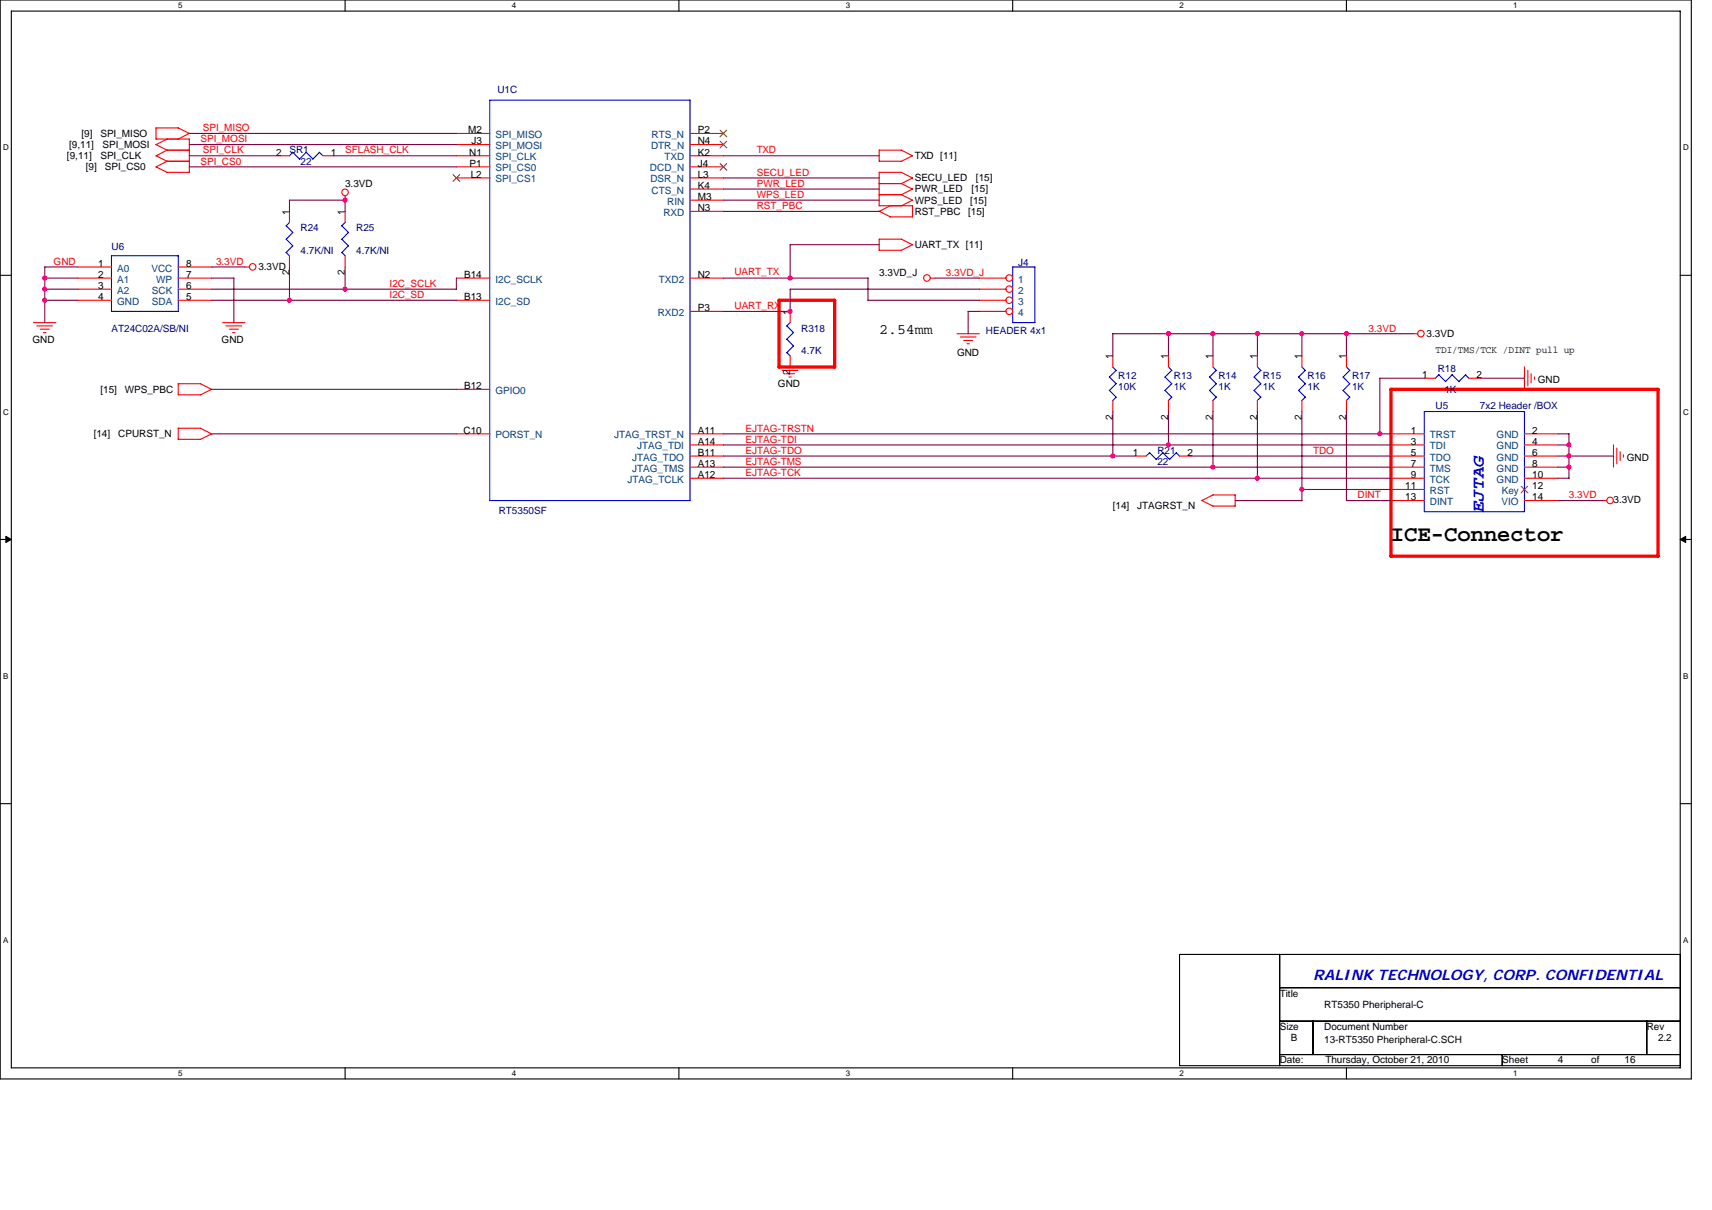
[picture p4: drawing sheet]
<svg xmlns="http://www.w3.org/2000/svg" width="297mm" height="210mm" viewBox="0 0 297 210" stroke-linecap="round" stroke-linejoin="round" font-family="sans-serif">
<path d="M0 0h293.5v187.2h-293.5zM2 1.9h289.5v183.4h-289.5z" fill="none" stroke="#000" stroke-width=".19"/>
<g fill="#fff">
<path d="M30.9 .2h.8v1.6h-.8z"/>
<path d="M30.9 185.5h.8v1.6h-.8z"/>
</g>
<path d="M59.9 0v1.9M59.9 185.3v1.9" fill="none" stroke="#000" stroke-width=".19"/>
<g fill="#fff">
<path d="M88.8 .2h.8v1.6h-.8z"/>
<path d="M88.8 185.5h.8v1.6h-.8z"/>
</g>
<path d="M117.8 0v1.9M117.8 185.3v1.9" fill="none" stroke="#000" stroke-width=".19"/>
<g fill="#fff">
<path d="M146.7 .2h.8v1.6h-.8z"/>
<path d="M146.7 185.5h.8v1.6h-.8z"/>
</g>
<path d="M175.7 0v1.9M175.7 185.3v1.9" fill="none" stroke="#000" stroke-width=".19"/>
<g fill="#fff">
<path d="M204.7 .2h.7v1.6h-.7z"/>
<path d="M204.7 185.5h.7v1.6h-.7z"/>
</g>
<path d="M233.6 0v1.9M233.6 185.3v1.9" fill="none" stroke="#000" stroke-width=".19"/>
<g fill="#fff">
<path d="M262.6 .2h.7v1.6h-.7z"/>
<path d="M262.6 185.5h.7v1.6h-.7z"/>
<path d="M.5 24.8h1v1.6h-1z"/>
<path d="M292 24.8h1v1.6h-1z"/>
<path d="M.5 70.7h1v1.5h-1z"/>
<path d="M292 70.7h1v1.5h-1z"/>
</g>
<path d="M0 47.8h2M291.5 47.8h2" fill="none" stroke="#000" stroke-width=".19"/>
<g fill="#fff">
<path d="M.5 116.5h.9v1.6h-.9z"/>
<path d="M292 116.5h.9v1.6h-.9z"/>
</g>
<path d="M0 93.6h2M291.5 93.6h2" fill="none" stroke="#000" stroke-width=".19"/>
<path d="M1 93.1l1 .5-1 .5zM291.5 93.6l1-.5v1z" fill="#000" stroke="#000" stroke-width=".17"/>
<g fill="#fff">
<path d="M.5 162.4h.9v1.5h-.9z"/>
<path d="M292 162.4h.9v1.5h-.9z"/>
</g>
<path d="M0 139.5h2M291.5 139.5h2M204.7 165.6h86.8v19.3h-86.8zM222 171.4h69.5M222 165.6v19.3M222 177.2h69.5M227.8 177.2v5.8M285.7 177.2v5.8M222 183h69.5M260.6 183v1.9" fill="none" stroke="#000" stroke-width=".19"/>
<path d="M135.2 52.1h9.6v11.6h-9.6zM241.3 67.6h46.4v28.9h-46.4z" fill="none" stroke="#f00" stroke-width=".57"/>
<g fill="none" stroke="#f00" stroke-width=".19">
<path d="M27.1 27l1.9 1M27.1 24.1h5.7v5.8M27.1 25.1l1.9 1M29 29.9h3.9M29 24.1l-2 1M30.9 22.2l1.9 1M30.9 22.2h-3.9l.1 2M32.9 26.1h-3.9l-2 1M32.9 28h-3.9l-2 1 2 .9M32.9 23.1l-2 1M48.3 27h1.9M50.2 36.7v1.9"/>
<path d="M56 27h2M59.9 34v.8M59.9 36.7v1.9M79.2 27h5.8M79.2 23.2h5.8M79.2 25.1h5.8M79.2 29h5.8M79.2 30.9h5.8M119.7 27h5.8M119.7 23.2h5.8M119.7 25.1h5.8M119.7 29h5.8"/>
<path d="M119.7 30.9h5.8M119.7 32.8h5.8M119.7 34.7h5.8M119.7 36.7h5.8M152.5 28h3.9M152.5 31.9h3.9l1.9 .9M152.5 35.7h5.8M152.5 33.8h3.9l1.9 1M152.5 26.1h3.9l1.9 1M152.5 29.9h3.9l1.9 1M152.5 26v2M152.5 29.9v5.8"/>
<path d="M154.5 35.7l-2 1M158.3 30.9l-1.9 1M158.3 34.7l-1.9 1M158.3 32.8l-1.9 1M158.3 35.7v1.9h-3.9l-1.9-.9M158.3 27l-1.9 1M5.8 56h3.9M6.4 56.6h2.7M7 57.1h1.5M7.5 57.7h.5M13.5 48.3h5.8M13.5 46.3h5.8"/>
<path d="M13.5 52.1h5.8M13.5 50.2h5.8M30.9 48.3h5.8M30.9 46.3h5.8M30.9 52.1h5.8M30.9 50.2h5.8M38.6 56h3.9M39.2 56.6h2.7M39.8 57.1h1.6M40.4 57.7h.4M42.5 46.3h.8M50.2 44.4v1.9"/>
<path d="M59.9 44.4v1.9M79.2 48.3h5.8M79.2 52.1h5.8M119.7 48.3h5.8M119.7 54h5.8M137.1 54v2M152.5 43.4h3.9M152.5 41.5v1.9M152.5 41.5h3.9l1.9 1M158.3 42.5l-1.9 1M161.4 48.3h.8M166 57.9h3.9"/>
<path d="M166.6 58.5h2.8M167.2 59.1h1.6M167.8 59.6h.4M169.9 48.3h4.6M169.9 52.1h4.6M169.9 54h4.6M169.9 50.2h4.6M245.2 57.9h.8M30.9 76.2h3.9M30.9 68.5h3.9M30.9 76.2v-1.9h3.9l1.9 1-1.9 1M30.9 68.5v-1.9h3.9l1.9 1-1.9 .9"/>
<path d="M79.2 67.6h5.8M79.2 75.3h5.8M119.7 79.1h5.8M119.7 75.3h5.8M119.7 77.2h5.8M135.1 63.7h3.9M135.7 64.3h2.7M136.3 64.9h1.6M136.9 65.4h.4M137.1 61.8v1.9M193.1 61.8v1.9M193.1 69.5v1.9"/>
<path d="M196.9 79.1h2M202.7 61.8v1.9M202.7 69.5v1.9M204.7 79.1h1.9M210.5 61.8v1.9M210.5 69.5v1.9M218.2 61.8v1.9M218.2 69.5v1.9M225.9 61.8v1.9M225.9 69.5v1.9M233.6 61.8v1.9M233.6 69.5v1.9"/>
<path d="M241.3 79.1h5.8M241.3 75.3h5.8M241.3 77.2h5.8M247.1 65.6h2M254.8 65.6h2M264.5 63.7v3.9M264.5 79.1h5.8M264.5 75.3h5.8M264.5 77.2h5.8M265.1 64.3v2.7M265.7 64.9v1.5M266.2 65.4v.4"/>
<path d="M279.9 77.2v3.9M280.5 77.8v2.7M281.1 78.4v1.5M281.7 78.9v.4M119.7 81.1h5.8M119.7 83h5.8M208.5 86.8l2 1M208.5 86.9l2-1h3.8v1.9h-3.9M241.3 86.9h5.8M241.3 81.1h5.8M241.3 83h5.8M241.3 84.9h5.8"/>
<path d="M264.5 84.9h.1M264.5 86.9h5.8M264.5 81.1h5.8M264.5 83h5.8M278 86.9h.8"/>
<circle cx="59.9" cy="33.4" r=".57"/>
<circle cx="43.8" cy="46.3" r=".57"/>
<circle cx="160.8" cy="48.2" r=".57"/>
<circle cx="175.1" cy="48.2" r=".57"/>
<circle cx="175.1" cy="50.2" r=".57"/>
<circle cx="175.1" cy="54" r=".57"/>
<circle cx="175.1" cy="52.1" r=".57"/>
<circle cx="246.5" cy="57.9" r=".57"/>
<circle cx="279.4" cy="86.8" r=".57"/>
</g>
<g fill="none" stroke="#00f" stroke-width=".19">
<path d="M85 17.4h34.7v69.5h-34.7zM49.7 39.2l1.1 1.2M50.2 27.1l.6-.7 1.2 1.2M50.2 38.6l-.6 .6M53.1 26.4l1.2 1.2M53.1 26.4l-1.2 1.2M55.4 26.4l.6 .6M55.4 26.4l-1.1 1.2M59.3 39.2l1.2 1.2M59.9 38.6l-.6 .6M19.3 44.4h11.6v9.6h-11.6zM49.7 41.5l1.1 1.2"/>
<path d="M49.7 43.8l.5 .6M50.8 40.3l-1.2 1.2M50.8 42.7l-1.2 1.1M59.3 43.8l.6 .6M60.4 40.3l-1.1 1.2 1.2 1.2M60.4 42.7l-1.1 1.1M136.5 58.9l1.2 1.1-1.2 1.2 .6 .6M137.1 56l-.6 .6 1.2 1.1-1.2 1.2M175.7 46.3h3.9v9.7h-3.9zM192.5 65.4l1.2 1.2M192.5 67.8l1.2 1.1M193.1 63.7l.6 .6"/>
<path d="M193.7 64.3l-1.2 1.1M193.7 66.6l-1.2 1.2M193.7 68.9l-.6 .6M199.5 78.5l-.6 .6M201.8 78.6l1.1 1.1M201.8 78.5l-1.2 1.2-1.2-1.1M202.1 65.4l1.2 1.2M202.1 67.8l1.2 1.1-.6 .6M202.7 63.7l.6 .6-1.2 1.1M203.3 66.6l-1.2 1.2M204.1 78.6l.6 .6M204.1 78.5l-1.2 1.2"/>
<path d="M209.9 65.4l1.1 1.2M209.9 67.8l1.1 1.1M210.5 63.7l.5 .6M211 64.3l-1.2 1.1M211 66.6l-1.2 1.2M211 68.9l-.6 .6M217.6 65.4l1.2 1.2M217.6 67.8l1.2 1.1M218.2 63.7l.6 .6M218.8 64.3l-1.2 1.1M218.8 66.6l-1.2 1.2M218.8 68.9l-.7 .6"/>
<path d="M225.3 65.4l1.2 1.2M225.3 67.8l1.2 1.1M225.9 63.7l.6 .6M226.5 64.3l-1.2 1.1M226.5 66.6l-1.2 1.2M226.5 68.9l-.6 .6M233 65.4l1.2 1.2M233 67.8l1.2 1.1-.6 .6M233.6 63.7l.6 .6-1.2 1.1M234.2 66.6l-1.2 1.2M247.1 71.4h17.4v17.4h-17.4zM249.6 65l1.2 1.2"/>
<path d="M249.7 65l-.6 .6M251.9 65l1.2 1.2M252 65l-1.2 1.2M254.3 65l.6 .7M254.3 65l-1.2 1.2"/>
</g>
<path d="M78.6 30.3l1.2 1.2M79.8 30.3l-1.2 1.2M124.9 22.6l1.2 1.1M124.9 24.5l1.2 1.2M124.9 28.4l1.2 1.1M126.1 22.6l-1.2 1.1M126.1 24.5l-1.2 1.2M126.1 28.4l-1.2 1.1M263.9 84.4l1.2 1.1M265.1 84.4l-1.2 1.1" fill="none" stroke="#804000" stroke-width=".17"/>
<g fill="none" stroke="#800040" stroke-width=".19">
<path d="M32.8 29h46.4M32.8 27h15.5M32.8 25.1h46.4M32.8 23.2h46.4M58 27h21.2M59.9 34.7v2M59.9 34.7h-9.7v2M125.5 27h27M125.5 32.8h27.1M125.5 34.7h27.1M125.5 36.7h27.1M125.5 30.9h27.1"/>
<path d="M7.8 48.3h5.8M7.8 50.2h5.8M7.8 52.1h5.8M13.6 46.3h-5.8v9.7M36.7 48.3h3.9M36.7 50.2h42.5M36.7 52.1h42.5M36.7 46.3h5.8M40.6 48.3v7.7M50.2 46.3v5.8M59.9 46.3v3.9M79.2 48.3v1.9"/>
<path d="M125.5 48.3h25.1v3.8M150.6 52.1h19.3M152.6 42.5h-15.5v5.8M162.2 48.3h7.7M169.9 50.2h-32.8v3.9l-11.6-.1M169.9 54h-1.9v3.9M202.7 57.9v3.9M210.5 57.9v3.9M218.2 57.9v3.9M225.9 57.9v3.9M233.6 57.9v3.9M245.2 57.9h-52.1v3.9"/>
<path d="M36.7 75.3h42.5M36.7 67.6h42.5M125.5 79.1h71.5M125.5 75.3h115.9M125.5 77.2h115.9M193.1 71.4v7.8M202.7 71.4v5.8M206.6 79.1h34.8M210.5 71.4v9.7M218.2 71.4v11.6M225.9 71.4v15.5h-11.6M233.6 71.4v15.5h7.8"/>
<path d="M247.1 65.6h-7.7v9.7M256.8 65.6h7.7M270.3 79.1h9.7M270.3 75.3h1.9v7.7M270.3 77.2h1.9M125.5 81.1h115.9M125.5 83h115.9M225.9 84.9h15.5M270.3 81.1h1.9M270.3 86.9h7.7M270.3 83h1.9"/>
</g>
<g fill="#f0f" stroke="#f0f" stroke-width=".19">
<circle cx="193.1" cy="79.1" r=".38"/>
<circle cx="225.9" cy="84.9" r=".38"/>
<circle cx="218.2" cy="57.9" r=".38"/>
<circle cx="272.2" cy="77.2" r=".38"/>
<circle cx="202.7" cy="77.2" r=".38"/>
<circle cx="210.4" cy="81.1" r=".38"/>
<circle cx="272.2" cy="81.1" r=".38"/>
<circle cx="272.2" cy="79.1" r=".38"/>
<circle cx="233.6" cy="57.9" r=".38"/>
<circle cx="210.4" cy="57.9" r=".38"/>
<circle cx="202.7" cy="57.9" r=".38"/>
<circle cx="225.9" cy="57.9" r=".38"/>
<circle cx="137.1" cy="48.2" r=".38"/>
<circle cx="239.4" cy="75.3" r=".38"/>
<circle cx="218.2" cy="83" r=".38"/>
<circle cx="137.1" cy="54" r=".38"/>
<circle cx="7.7" cy="50.2" r=".38"/>
<circle cx="7.7" cy="48.2" r=".38"/>
<circle cx="59.9" cy="34.7" r=".38"/>
<circle cx="7.7" cy="52.1" r=".38"/>
<circle cx="59.9" cy="50.2" r=".38"/>
<circle cx="50.2" cy="52.1" r=".38"/>
</g>
<text font-size="3.9" x="241.3" y="93.9">ICE-Connector</text>
<text font-size="3.1" fill="#00f" x="257.5" y="88.8" transform="rotate(-90 257.5 88.8)">EJTAG</text>
<text font-size="2.5" x="152.5" y="58">2.54mm</text>
<text font-size="2.5" fill="#00f" x="227.8" y="170.1">RALINK TECHNOLOGY, CORP. CONFIDENTIAL</text>
<g font-size="1.7" fill="#000080">
<text x="86.3" y="16.2">U1C</text>
<text x="50.2" y="26.6">SR1</text>
<text x="52.2" y="28.6">22</text>
<text x="52.2" y="40.2">R24</text>
<text x="61.8" y="40.2">R25</text>
<text x="19.3" y="43.4">U6</text>
<text x="52.2" y="44">4.7K/NI</text>
<text x="61.8" y="44">4.7K/NI</text>
<text x="176.7" y="46.1">J4</text>
<text x="19.3" y="57.5">AT24C02A/SB/NI</text>
<text x="139" y="57.5">R318</text>
<text x="171.1" y="57.9">HEADER 4x1</text>
<text x="139" y="61.4">4.7K</text>
<text x="194" y="65.8">R12</text>
<text x="203.7" y="65.8">R13</text>
<text x="211.4" y="65.8">R14</text>
<text x="219.1" y="65.8">R15</text>
<text x="226.9" y="65.8">R16</text>
<text x="234.6" y="65.8">R17</text>
<text x="249.4" y="64.5">R18</text>
<text x="194" y="67.8">10K</text>
<text x="203.7" y="67.8">1K</text>
<text x="211.4" y="67.8">1K</text>
<text x="219.1" y="67.8">1K</text>
<text x="226.9" y="67.8">1K</text>
<text x="234.6" y="67.8">1K</text>
<text x="249.1" y="71">U5</text>
<text x="250.6" y="68.1">1K</text>
<text x="256.8" y="71">7x2 Header /BOX</text>
<text x="200.8" y="78.8">R21</text>
<text x="200.8" y="80.7">22</text>
<text x="86.5" y="89.2">RT5350SF</text>
</g>
<g font-size="1.7">
<text x="14.1" y="23.7">[9]</text>
<text x="17.4" y="23.7">SPI_MISO</text>
<text x="81.2" y="23.1">M2</text>
<text x="121.1" y="23.1">P2</text>
<text x="11.6" y="27.6">[9,11]</text>
<text x="12" y="25.7">[9,11]</text>
<text x="14.9" y="29.5">[9]</text>
<text x="17.4" y="27.6">SPI_CLK</text>
<text x="17.8" y="25.7">SPI_MOSI</text>
<text x="18.2" y="29.5">SPI_CS0</text>
<text x="47.9" y="27">2</text>
<text x="57.4" y="27">1</text>
<text x="81.4" y="27">N1</text>
<text x="81.5" y="28.9">P1</text>
<text x="81.8" y="25.1">J3</text>
<text x="121.1" y="25.1">N4</text>
<text x="121.1" y="27">K2</text>
<text x="121.1" y="28.9">J4</text>
<text x="158.7" y="27.6">TXD [11]</text>
<text x="59.9" y="32.4">3.3VD</text>
<text x="81.7" y="30.9">L2</text>
<text x="121.1" y="30.9">L3</text>
<text x="121.1" y="32.8">K4</text>
<text x="121.1" y="34.7">M3</text>
<text x="158.7" y="31.5">SECU_LED</text>
<text x="158.7" y="35.3">WPS_LED</text>
<text x="158.7" y="33.4">PWR_LED</text>
<text x="168.4" y="35.3">[15]</text>
<text x="168.6" y="33.4">[15]</text>
<text x="169.3" y="31.5">[15]</text>
<text x="50.2" y="37.3" transform="rotate(-90 50.2 37.3)">1</text>
<text x="59.9" y="37.3" transform="rotate(-90 59.9 37.3)">1</text>
<text x="121.1" y="36.7">N3</text>
<text x="158.7" y="37.3">RST_PBC</text>
<text x="168" y="37.3">[15]</text>
<text x="17" y="46.3">1</text>
<text x="32.3" y="46.3">8</text>
<text x="44.8" y="46.9">3.3VD</text>
<text x="50.2" y="47.8" transform="rotate(-90 50.2 47.8)">2</text>
<text x="59.9" y="47.8" transform="rotate(-90 59.9 47.8)">2</text>
<text x="152.5" y="47.9">3.3VD_J</text>
<text x="158.7" y="43.1">UART_TX [11]</text>
<text x="17" y="48.2">2</text>
<text x="17" y="50.2">3</text>
<text x="17" y="52.1">4</text>
<text x="32.3" y="52.1">5</text>
<text x="32.3" y="50.2">6</text>
<text x="32.3" y="48.2">7</text>
<text x="80.5" y="48.2">B14</text>
<text x="80.5" y="52.1">B13</text>
<text x="121.1" y="48.2">N2</text>
<text x="5.6" y="59.5">GND</text>
<text x="38.5" y="59.5">GND</text>
<text x="121.1" y="54">P3</text>
<text x="137.1" y="54.6" transform="rotate(-90 137.1 54.6)">1</text>
<text x="247.5" y="58.5">3.3VD</text>
<text x="137.1" y="65.1" transform="rotate(-90 137.1 65.1)">2</text>
<text x="166" y="61.8">GND</text>
<text x="193.1" y="62.3" transform="rotate(-90 193.1 62.3)">1</text>
<text x="202.7" y="62.3" transform="rotate(-90 202.7 62.3)">1</text>
<text x="210.4" y="62.3" transform="rotate(-90 210.4 62.3)">1</text>
<text x="218.1" y="62.3" transform="rotate(-90 218.1 62.3)">1</text>
<text x="225.9" y="62.3" transform="rotate(-90 225.9 62.3)">1</text>
<text x="233.6" y="62.3" transform="rotate(-90 233.6 62.3)">1</text>
<text x="246.7" y="65.6">1</text>
<text x="249.1" y="61.2">TDI/TMS/TCK /DINT pull up</text>
<text x="256.2" y="65.6">2</text>
<text x="17.4" y="68.1">[15]</text>
<text x="21.7" y="68.1">WPS_PBC</text>
<text x="80.5" y="67.5">B12</text>
<text x="135" y="67.2">GND</text>
<text x="266.8" y="66.4">GND</text>
<text x="16.3" y="75.9">[14]</text>
<text x="20.5" y="75.9">CPURST_N</text>
<text x="80.4" y="75.3">C10</text>
<text x="121.1" y="75.3">A11</text>
<text x="121.1" y="77.2">A14</text>
<text x="193.1" y="72.9" transform="rotate(-90 193.1 72.9)">2</text>
<text x="202.7" y="72.9" transform="rotate(-90 202.7 72.9)">2</text>
<text x="210.4" y="72.9" transform="rotate(-90 210.4 72.9)">2</text>
<text x="218.1" y="72.9" transform="rotate(-90 218.1 72.9)">2</text>
<text x="225.9" y="72.9" transform="rotate(-90 225.9 72.9)">2</text>
<text x="233.6" y="72.9" transform="rotate(-90 233.6 72.9)">2</text>
<text x="244.8" y="75.3">1</text>
<text x="244.8" y="77.2">3</text>
<text x="265.8" y="75.3">2</text>
<text x="265.8" y="77.2">4</text>
<text x="121.1" y="79.1">B11</text>
<text x="121.1" y="81">A13</text>
<text x="121.1" y="83">A12</text>
<text x="196.5" y="79.1">1</text>
<text x="206" y="79.1">2</text>
<text x="244.8" y="79.1">5</text>
<text x="244.8" y="81">7</text>
<text x="244.8" y="83">9</text>
<text x="265.8" y="79.1">6</text>
<text x="265.8" y="81">8</text>
<text x="265.8" y="83">10</text>
<text x="282.3" y="79.9">GND</text>
<text x="193.1" y="88.4">[14]</text>
<text x="197.3" y="88.4">JTAGRST_N</text>
<text x="243.8" y="84.9">11</text>
<text x="243.8" y="86.8">13</text>
<text x="265.8" y="84.9">12</text>
<text x="265.8" y="86.8">14</text>
<text x="279.9" y="87.2">3.3VD</text>
<text x="222" y="173">Title</text>
<text x="222" y="178.8">Size</text>
<text x="229.8" y="174.9">RT5350 Pheripheral-C</text>
<text x="229.8" y="178.8">Document Number</text>
<text x="285.7" y="178.8">Rev</text>
<text x="222" y="184.6">Date:</text>
<text x="224" y="180.7">B</text>
<text x="229.8" y="181.1">13-RT5350 Pheripheral-C.SCH</text>
<text x="230" y="184.6">Thursday, October 21, 2010</text>
<text x="260.6" y="184.6">Sheet</text>
<text x="270.3" y="184.6">4</text>
<text x="276.1" y="184.6">of</text>
<text x="281.9" y="184.6">16</text>
<text x="287.7" y="180.7">2.2</text>
</g>
<g font-size="1.7" fill="#f00">
<text x="35.2" y="22.8">SPI_MISO</text>
<text x="34.8" y="24.7">SPI_MOSI</text>
<text x="34.8" y="28.6">SPI_CS0</text>
<text x="35.2" y="26.6">SPI_CLK</text>
<text x="59.9" y="26.6">SFLASH_CLK</text>
<text x="131.3" y="26.6">TXD</text>
<text x="131.3" y="32.4">PWR_LED</text>
<text x="131.3" y="34.4">WPS_LED</text>
<text x="131.3" y="30.5">SECU_LED</text>
<text x="131.3" y="36.3">RST_PBC</text>
<text x="9.3" y="45.9">GND</text>
<text x="37.5" y="45.9">3.3VD</text>
<text x="127.4" y="47.7">UART_TX</text>
<text x="164.1" y="47.9">3.3VD_J</text>
<text x="67.6" y="49.8">I2C_SCLK</text>
<text x="67.6" y="51.7">I2C_SD</text>
<text x="127.4" y="53.7">UART_RX</text>
<text x="237.5" y="57.5">3.3VD</text>
<text x="129.4" y="74.9">EJTAG-TRSTN</text>
<text x="129.4" y="76.8">EJTAG-TDI</text>
<text x="129.4" y="78.8">EJTAG-TDO</text>
<text x="129.4" y="80.7">EJTAG-TMS</text>
<text x="129.4" y="82.6">EJTAG-TCK</text>
<text x="227.8" y="78.8">TDO</text>
<text x="235.5" y="86.5">DINT</text>
<text x="272.2" y="86.5">3.3VD</text>
</g>
<g font-size="1.7" fill="#004080">
<text x="86" y="23.9">SPI_MISO</text>
<text x="113" y="23.9">RTS_N</text>
<text x="86" y="25.9">SPI_MOSI</text>
<text x="86" y="27.8">SPI_CLK</text>
<text x="86" y="29.7">SPI_CS0</text>
<text x="112.8" y="29.7">DCD_N</text>
<text x="113" y="25.9">DTR_N</text>
<text x="115.3" y="27.8">TXD</text>
<text x="86" y="31.7">SPI_CS1</text>
<text x="112.9" y="31.7">DSR_N</text>
<text x="113" y="33.6">CTS_N</text>
<text x="115.8" y="35.5">RIN</text>
<text x="115.1" y="37.5">RXD</text>
<text x="20.3" y="47.1">A0</text>
<text x="26.3" y="47.1">VCC</text>
<text x="20.3" y="49">A1</text>
<text x="20.3" y="51">A2</text>
<text x="20.3" y="52.9">GND</text>
<text x="26.4" y="52.9">SDA</text>
<text x="26.4" y="51">SCK</text>
<text x="27.1" y="49">WP</text>
<text x="86" y="49">I2C_SCLK</text>
<text x="86" y="52.9">I2C_SD</text>
<text x="114.3" y="49">TXD2</text>
<text x="176.7" y="49">1</text>
<text x="176.7" y="51">2</text>
<text x="176.7" y="52.9">3</text>
<text x="114.1" y="54.8">RXD2</text>
<text x="176.7" y="54.8">4</text>
<text x="86" y="68.3">GPIO0</text>
<text x="86" y="76.1">PORST_N</text>
<text x="106.6" y="76.1">JTAG_TRST_N</text>
<text x="110.5" y="78">JTAG_TDI</text>
<text x="248.1" y="76.1">TRST</text>
<text x="248.1" y="78">TDI</text>
<text x="259.7" y="76.1">GND</text>
<text x="259.7" y="78">GND</text>
<text x="108.9" y="83.8">JTAG_TCLK</text>
<text x="109.7" y="79.9">JTAG_TDO</text>
<text x="109.7" y="81.9">JTAG_TMS</text>
<text x="248.1" y="79.9">TDO</text>
<text x="248.1" y="81.9">TMS</text>
<text x="248.1" y="83.8">TCK</text>
<text x="259.7" y="79.9">GND</text>
<text x="259.7" y="81.9">GND</text>
<text x="259.7" y="83.8">GND</text>
<text x="248.1" y="85.7">RST</text>
<text x="248.1" y="87.7">DINT</text>
<text x="260.5" y="87.7">VIO</text>
<text x="260.6" y="85.7">Key</text>
</g>
<g font-size="1.4">
<text x="30.9" y="1.5">5</text>
<text x="88.8" y="1.5">4</text>
<text x="146.7" y="1.5">3</text>
<text x="204.7" y="1.5">2</text>
<text x="262.6" y="1.5">1</text>
<text x=".5" y="26.1">D</text>
<text x="292" y="26.1">D</text>
<text x=".5" y="71.9">C</text>
<text x="292" y="71.9">C</text>
<text x=".5" y="117.8">B</text>
<text x="292" y="117.8">B</text>
<text x=".5" y="163.6">A</text>
<text x="292" y="163.6">A</text>
<text x="30.9" y="186.8">5</text>
<text x="88.8" y="186.8">4</text>
<text x="146.7" y="186.8">3</text>
<text x="204.7" y="186.8">2</text>
<text x="262.6" y="186.8">1</text>
</g>
</svg>
